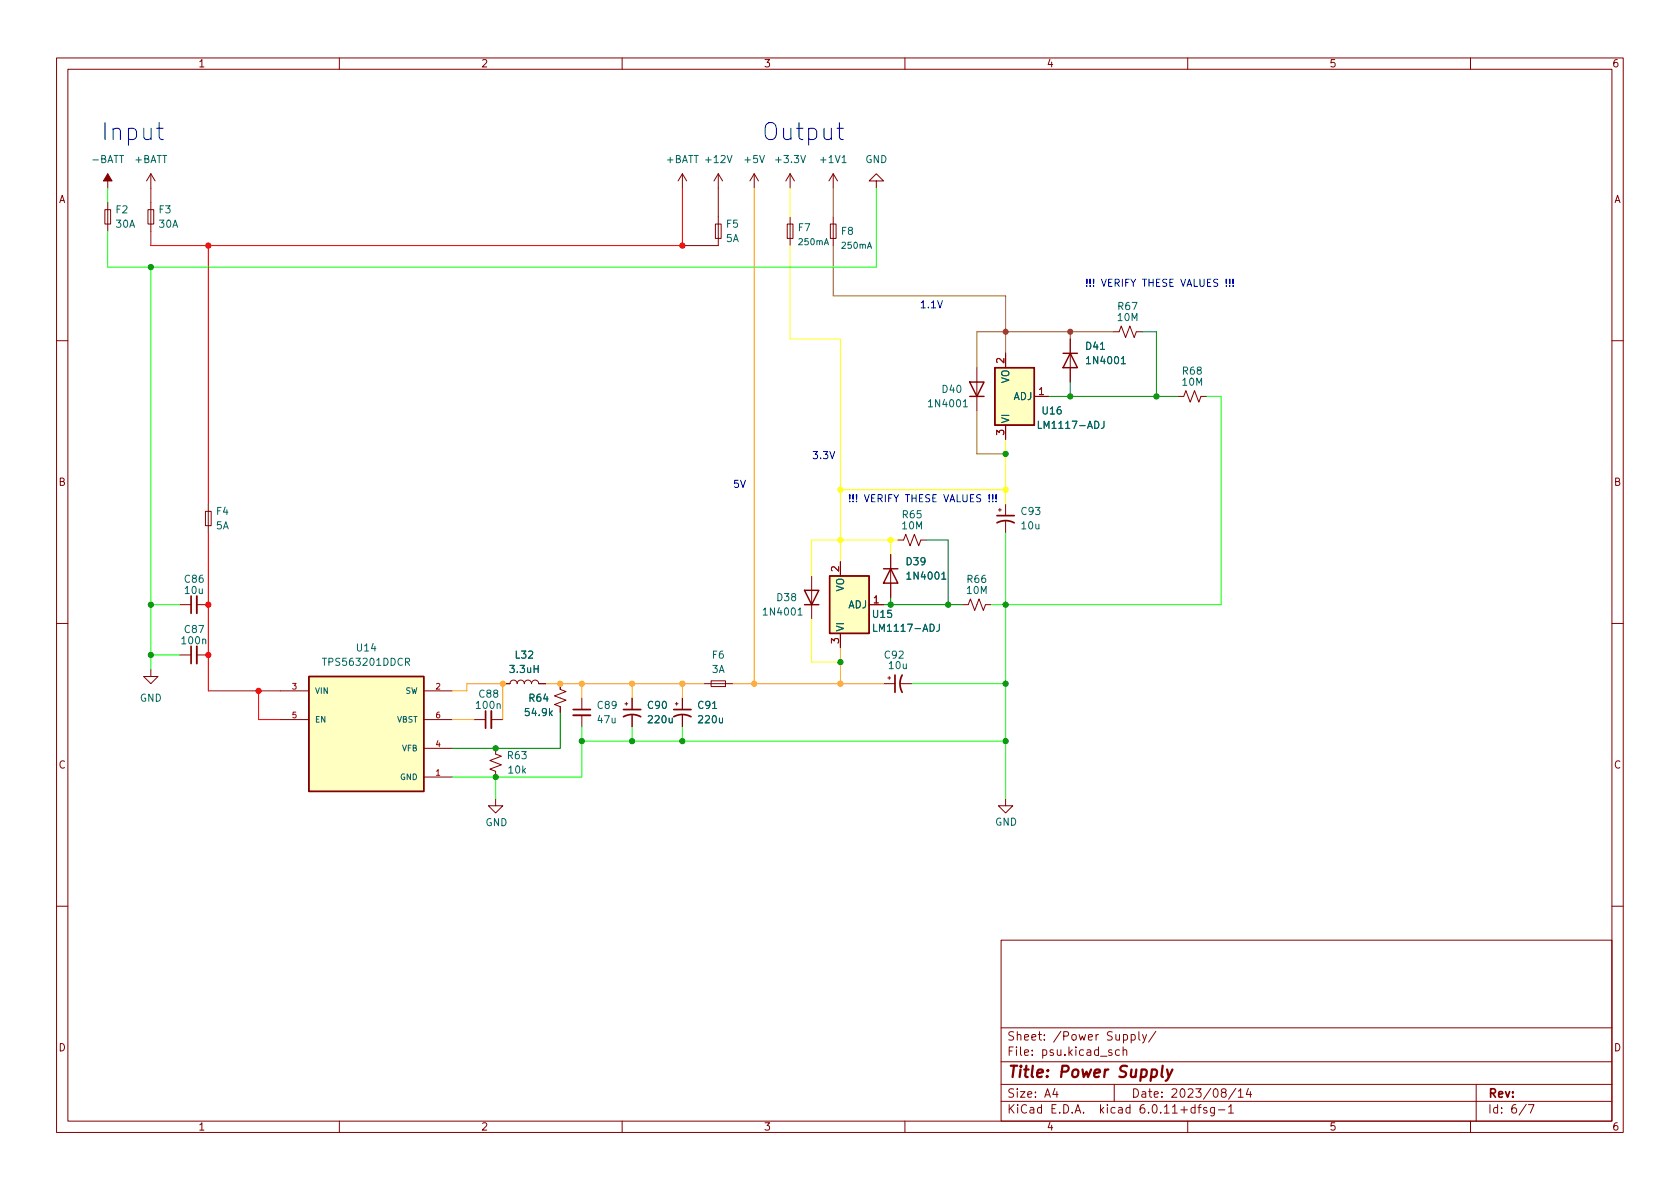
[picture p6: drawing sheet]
<svg xmlns="http://www.w3.org/2000/svg" width="297mm" height="210mm" viewBox="0 0 297 210" stroke-linecap="round" stroke-linejoin="round" font-family="sans-serif">
<g fill="none" stroke="#840000" stroke-width=".18">
<path d="M10 10.2h277v190.1h-277zM12 12.2h273v186.1h-273zM60 10.2v2M110 10.2v2M160 10.2v2M210 10.2v2M260 10.2v2M18.5 37.1h1.1v2.5h-1.1zM19 30.7v2.6M19 35.8v5.1M26.2 37.1h1v2.5h-1zM26.7 30.7l-.8 1.3"/>
<path d="M26.7 30.7v2.6M26.7 35.8v5.1M26.7 30.7l.7 1.3M120.6 30.7v2.6M120.6 30.7l-.7 1.3M120.6 30.7l.8 1.3M126.5 39.6h1v2.6h-1zM127 30.7l-.8 1.3M127 30.7v12.7h-6.4M127 30.7l.8 1.3M133.3 30.7l-.7 1.3M133.3 30.7v2.6"/>
<path d="M133.3 30.7l.8 1.3M139.2 39.6h1v2.6h-1zM139.7 30.7l-.8 1.3M139.7 30.7v2.6M139.7 38.3v5.1M139.7 30.7l.8 1.3M146.8 39.6h1v2.6h-1zM147.3 30.7l-.7 1.3M147.3 30.7v2.6M147.3 38.3v5.1M147.3 30.7l.8 1.3M154.9 32h-1.2l1.2-1.3 1.3 1.3h-1.3v1.3"/>
<path d="M189.2 59.9v7.7M196.8 58.7h1.1l.3-1 .8 2 .8-2 .7 2 .4-1h1M10 60.2h2M172.7 65v7.6M177.8 62.5v2.5M177.8 75.2v2.5M182.9 70.1h2.5M208.3 70.1h1l.4-1 .7 2 .8-2 .8 2 .3-1h1.1M285 60.2h2M36.3 90.4h1v2.6h-1zM36.8 89.1v5.1M148.6 99.3v2.5"/>
<path d="M157.5 98v7.7M158.7 95.5h1.1l.3-1 .8 2 .8-2 .7 2 .4-1h1M176.5 90.2h.5M176.8 89.9v.5M177.8 89.1v2.1M177.8 92.2v2M10 110.2h2M26.7 118.4v1.2h1.2l-1.2 1.3-1.3-1.3h1.3M31.7 115.8h2.1M31.7 106.9h2.1M34.8 115.8h2M34.8 106.9h2"/>
<path d="M143.5 101.8v7.7M148.6 112v2.5M153.7 106.9h2.5M157 119.9h.5M157.2 119.6v.5M170.2 106.9h1l.4-1 .7 2 .8-2 .8 2 .3-1h1.1M285 110.2h2M49.5 122.2h5.1M49.5 127.2h5.1M74.9 137.4h5.1M74.9 122.2h5.1M74.9 132.3h5.1"/>
<path d="M74.9 127.2h5.1M83.8 127.2h2.1M86.9 127.2h2M87.6 132.3v1l1 .4-2 .8 2 .7-2 .8 1 .4v1M88.9 120.9h1.3a.64 .64 0 0 1 .6-.6 .64 .64 0 0 1 .6 .6 .64 .64 0 0 1 .7-.6 .64 .64 0 0 1 .6 .6 .64 .64 0 0 1 .6-.6 .64 .64 0 0 1 .7 .6 .64 .64 0 0 1 .6-.6 .64 .64 0 0 1 .6 .6h1.3M99.1 120.9v1l1 .4-2.1 .8 2.1 .7-2.1 .8 1.1 .4v1M102.9 123.4v2.1M102.9 126.5v2M110.5 124.5h.5M110.7 124.2v.5M111.8 123.4v2.1M111.8 126.5v2"/>
<path d="M119.4 124.5h.5M119.6 124.2v.5M120.6 123.4v2.1M120.6 126.5v2M124.5 120.9h5M125.7 120.4h2.6v1h-2.6zM156.2 120.9h2M159.3 120.9h2M87.6 141.2v1.3h1.3l-1.3 1.3-1.2-1.3h1.2M177.8 141.2v1.3h1.3l-1.3 1.3-1.3-1.3h1.3M10 160.2h2M177 166.3h108v32h-108z"/>
<path d="M285 160.2h2M60 198.3v2M110 198.3v2M160 198.3v2M177 194.8h108M177 191.8h108M177 187.8h108M177 181.8h108M182.5 186.5v.1M182.5 185.7v.1M184.6 183.8v.1M184.6 183v.1"/>
<path d="M193.8 182.9v1M194.2 182.9l-.3 .1-.1 .2M197 191.8v3M198.6 185.8l.2-.2 .3 .1 .1 .9M198.6 185.1v1.5M204.4 182.4l-1.3 1.9M210 198.3v2M215.4 196.3h1.2M217.2 195.8l.4-.5v1.5M217.2 196.8h.9M218.5 192.5l-1.3 1.9M218.9 193l.5-.5v1.5"/>
<path d="M218.9 194h.9M220.7 192.5l-.3 1h.9M221.1 193v1M260 198.3v2M261 191.8v6.5M270.2 195.3h1l-.6 1.5"/>
</g>
<path d="M171.4 67.6h2.6l-1.3 2.5zM171.4 70.1h2.6M175.9 65h7v10.2h-7zM188 62.5h2.5M189.2 62.5l1.3 2.5h-2.5zM54.6 119.6h20.3v20.3h-20.3zM142.2 104.4h2.6l-1.3 2.5zM142.2 106.9h2.6M146.7 101.8h7v10.2h-7zM156.2 100.6h2.5M157.5 100.6l1.2 2.5h-2.5z" fill="none" stroke="#840000" stroke-width=".25"/>
<g fill="none" stroke="#006464" stroke-width=".18">
<path d="M21.1 27.5h.8M128.6 27.5l.4 1.3 .4-1.3M134.3 27.5l.4 1.3 .5-1.3M141.6 27.5l.4 1.3 .4-1.3M148.9 27.9l.4-.4v1.3M148.9 28.8h.7M145.8 43.3l.3-1.1 .4 1.1M145.9 43h.5M153.4 43.9l.3-1.1 .4 1.1M153.5 43.6h.5M170.3 71l.4-.3v1.2M170.3 71.9h.7"/>
<path d="M193.6 74.5a.64 .64 0 0 1 .7 .6 .64 .64 0 0 1-.7 .7zM194.6 61.8h.7M195.2 74.5v.9a.41 .41 0 0 1-.5 .4M198.3 63.4l.3-.3v1.2M198.3 64.3h.7M35.8 113.1l.2-.1 .3 .1 .1 .8M71.7 117.1l.6-.1 .1-.2v-.3l-.7-.1v1.3M72 117.1l.4 .6M94.4 118.3h.8M95.2 117.7v1.2M141.1 107.9l.4-.4v1.3M141.1 108.8h.7"/>
<path d="M164.5 110.4a.64 .64 0 0 1 .7 .6 .64 .64 0 0 1-.7 .6zM166.1 110.4v.9a.41 .41 0 0 1-.5 .3M166.5 101.5l.4-.3v1.2M166.5 102.4h.7M87.9 124.6l.2-.2 .3 .1v.8M97.3 126.1l.3 .5M97.6 125.7l-.4 .5M118.3 127l.1 .8h.3l.2-.1M118.9 127v.8M126 125.3h.7M127.2 127l.1 .8h.3l.1-.1M127.7 127v.8"/>
</g>
<path d="M176.3 91.2h3M176.3 92.5a3.2 3.2 0 0 1 3 0M33.8 105.4v3.1M33.8 114.3v3M158.2 119.4v3M159.5 119.4a3.2 3.2 0 0 0 0 3M85.9 125.7v3.1M101.3 125.5h3.1M110.2 125.5h3.1M110.2 126.7a3.2 3.2 0 0 1 3.1 0M119.1 125.5h3.1M119.1 126.7a3.2 3.2 0 0 1 3.1 0" fill="none" stroke="#840000" stroke-width=".3"/>
<path d="M34.8 105.4v3.1M34.8 114.3v3M86.9 125.7v3.1M101.3 126.5h3.1" fill="none" stroke="#840000" stroke-width=".33"/>
<path d="M19 30.7l.8 1.3h-1.5z" fill="#840000" stroke="#840000" stroke-width=".18"/>
<g fill="#ffffc2" stroke="#ffffc2" stroke-width=".18">
<path d="M54.6 119.6h20.3v20.3h-20.3z"/>
<path d="M175.9 65h7v10.2h-7z"/>
<path d="M146.7 101.8h7v10.2h-7z"/>
</g>
<path d="M27.7 22.7h1.2M28.1 21.7v2.6l.2 .2 .6 .2M148 22.7h1.1M148.4 21.7v2.6l.2 .2 .5 .2" fill="none" stroke="#0000c2" stroke-width=".18"/>
<path d="M139.7 33.3v5M139.7 43.4v16.5h8.9v39.4M177.8 77.7v11.4M148.6 86.6h29.2M157.5 95.5v2.5M158.7 95.5h-15.2v6.3M143.5 109.5v7.6h5.1" fill="none" stroke="#ff0" stroke-width=".18"/>
<path d="M201.9 58.7h2.6v11.4M185.4 70.1h22.9M189.2 67.6v2.5M163.8 95.5h3.8v11.4M156.2 106.9h14M157.5 105.7v1.2M99.1 126v6.3h-19.1" fill="none" stroke="#009600" stroke-width=".18"/>
<g fill="none" stroke="#0f0" stroke-width=".18">
<path d="M19 33.3v2.5M154.9 33.3v13.9h-135.9v-6.3M26.7 47.2v71.2M213.4 70.1h2.5v36.8h-40.6M177.8 94.2v47M26.7 106.9h5M26.7 115.8h5M87.6 137.4v3.8M102.9 131.1h74.9M102.9 128.5v8.9h-22.9M111.8 128.5v2.6M120.6 128.5v2.6"/>
<path d="M161.3 120.9h16.5"/>
</g>
<path d="M147.3 33.3v5M147.3 43.4v8.9h30.5v10.2M189.2 58.7v1.2M196.8 58.7h-24.1v6.3M172.7 72.6v7.7h5.1" fill="none" stroke="#848400" stroke-width=".18"/>
<path d="M26.7 33.3v2.5M120.6 33.3v10.1h-93.9v-2.5M36.8 43.4v45.7M36.8 94.2v28h12.7M45.7 122.2v5h3.8" fill="none" stroke="#f00" stroke-width=".18"/>
<path d="M133.3 33.3v87.6M148.6 114.5v6.4M80 122.2h2.5v-1.3h6.4v6.3M80 127.2h3.8M96.5 120.9h28M102.9 120.9v2.5M111.8 120.9v2.5M120.6 120.9v2.5M129.5 120.9h26.7" fill="none" stroke="#f90" stroke-width=".18"/>
<g fill="#009600" stroke="#009600" stroke-width=".18">
<circle cx="120.6" cy="131.1" r=".46"/>
<circle cx="111.8" cy="131.1" r=".46"/>
<circle cx="177.8" cy="131.1" r=".46"/>
<circle cx="148.6" cy="117.1" r=".46"/>
<circle cx="102.9" cy="131.1" r=".46"/>
<circle cx="87.6" cy="137.4" r=".46"/>
<circle cx="87.6" cy="132.3" r=".46"/>
<circle cx="189.2" cy="70.1" r=".46"/>
<circle cx="204.5" cy="70.1" r=".46"/>
<circle cx="177.8" cy="80.3" r=".46"/>
<circle cx="177.8" cy="106.9" r=".46"/>
<circle cx="167.6" cy="106.9" r=".46"/>
<circle cx="177.8" cy="120.9" r=".46"/>
<circle cx="157.5" cy="106.9" r=".46"/>
<circle cx="26.7" cy="106.9" r=".46"/>
<circle cx="26.7" cy="47.2" r=".46"/>
<circle cx="26.7" cy="115.8" r=".46"/>
</g>
<g fill="#f90" stroke="#f90" stroke-width=".18">
<circle cx="111.8" cy="120.9" r=".46"/>
<circle cx="120.6" cy="120.9" r=".46"/>
<circle cx="133.3" cy="120.9" r=".46"/>
<circle cx="148.6" cy="120.9" r=".46"/>
<circle cx="99.1" cy="120.9" r=".46"/>
<circle cx="88.9" cy="120.9" r=".46"/>
<circle cx="102.9" cy="120.9" r=".46"/>
</g>
<g fill="#f00" stroke="#f00" stroke-width=".18">
<circle cx="36.8" cy="43.4" r=".46"/>
<circle cx="36.8" cy="106.9" r=".46"/>
<circle cx="36.8" cy="115.8" r=".46"/>
<circle cx="45.7" cy="122.2" r=".46"/>
<circle cx="120.6" cy="43.4" r=".46"/>
</g>
<g fill="#848400" stroke="#848400" stroke-width=".18">
<circle cx="189.2" cy="58.7" r=".46"/>
<circle cx="177.8" cy="58.7" r=".46"/>
</g>
<g fill="#ff0" stroke="#ff0" stroke-width=".18">
<circle cx="177.8" cy="86.6" r=".46"/>
<circle cx="148.6" cy="95.5" r=".46"/>
<circle cx="157.5" cy="95.5" r=".46"/>
<circle cx="148.6" cy="86.6" r=".46"/>
</g>
<g font-size="4.2" fill="#0000c2">
<text x="17.8" y="24.8">Input</text>
<text x="134.6" y="24.8">Output</text>
</g>
<g font-size="2.8" fill="#840000">
<text x="178" y="191.2">Title:</text>
<text x="187.3" y="191.2">Power</text>
<text x="198" y="191.2">Supply</text>
</g>
<g font-size="2.1" fill="#840000">
<text x="178" y="184.5">Sheet:</text>
<text x="186.2" y="184.5">/Power</text>
<text x="195.7" y="184.5">Supply/</text>
<text x="178" y="187.2">File:</text>
<text x="184.4" y="187.2">psu.kicad_sch</text>
<text x="178" y="197.4">KiCad</text>
<text x="178" y="194.6">Size:</text>
<text x="184.7" y="194.6">A4</text>
<text x="185.7" y="197.4">E.D.A.</text>
<text x="194.6" y="197.4">kicad</text>
<text x="200" y="194.6">Date:</text>
<text x="201.8" y="197.4">6.0.11+dfsg-1</text>
<text x="207" y="194.6">2023/08/14</text>
<text x="263" y="194.6">Rev:</text>
<text x="263" y="197.4">Id:</text>
<text x="267.1" y="197.4">6/7</text>
</g>
<g font-size="1.8" fill="#840000">
<text x="35" y="12.3">1</text>
<text x="85" y="12.3">2</text>
<text x="135" y="12.3">3</text>
<text x="185" y="12.3">4</text>
<text x="235" y="12.3">5</text>
<text x="285" y="12.3">6</text>
<text x="10.4" y="36.3">A</text>
<text x="285.4" y="36.3">A</text>
<text x="10.3" y="86.3">B</text>
<text x="285.3" y="86.3">B</text>
<text x="10.3" y="136.3">C</text>
<text x="285.3" y="136.3">C</text>
<text x="10.3" y="186.3">D</text>
<text x="285.3" y="186.3">D</text>
<text x="35" y="200.3">1</text>
<text x="85" y="200.3">2</text>
<text x="135" y="200.3">3</text>
<text x="185" y="200.3">4</text>
<text x="235" y="200.3">5</text>
<text x="285" y="200.3">6</text>
</g>
<g font-size="1.8" fill="#006464">
<text x="16" y="29.2">-BATT</text>
<text x="23.7" y="29.2">+BATT</text>
<text x="117.6" y="29.2">+BATT +12V</text>
<text x="131.3" y="29.2">+5V</text>
<text x="136.8" y="29.2">+3.3V</text>
<text x="144.7" y="29.2">+1V1</text>
<text x="152.9" y="29.2">GND</text>
<text x="20.3" y="38.1">F2</text>
<text x="20.3" y="40.6">30A</text>
<text x="27.9" y="38.1">F3</text>
<text x="27.9" y="40.6">30A</text>
<text x="128.3" y="40.6">F5</text>
<text x="141" y="41.3">F7</text>
<text x="148.6" y="41.9">F8</text>
<text x="128.3" y="43.2">5A</text>
<text x="197.4" y="57.2">10M</text>
<text x="197.4" y="55.2">R67</text>
<text x="191.8" y="62.2">D41</text>
<text x="191.8" y="64.8">1N4001</text>
<text x="166.4" y="69.9">D40</text>
<text x="178.8" y="67.8" transform="rotate(-90 178.8 67.8)">VO</text>
<text x="179.1" y="71.1">ADJ</text>
<text x="208.8" y="68.6">10M</text>
<text x="208.9" y="66.6">R68</text>
<text x="163.8" y="72.4">1N4001</text>
<text x="178.8" y="74.9" transform="rotate(-90 178.8 74.9)">VI</text>
<text x="183.2" y="76.2">LM1117-ADJ</text>
<text x="184.1" y="73.7">U16</text>
<text x="38.1" y="91.4">F4</text>
<text x="38.1" y="94">5A</text>
<text x="159.3" y="94">10M</text>
<text x="159.3" y="92">R65</text>
<text x="180.3" y="91.4">C93</text>
<text x="180.3" y="94">10u</text>
<text x="160" y="100.3">D39</text>
<text x="32.4" y="103.4">C86</text>
<text x="32.4" y="105.4">10u</text>
<text x="137.2" y="106.7">D38</text>
<text x="149.6" y="104.7" transform="rotate(-90 149.6 104.7)">VO</text>
<text x="149.9" y="108">ADJ</text>
<text x="160" y="102.9">1N4001</text>
<text x="170.7" y="105.4">10M</text>
<text x="170.8" y="103.5">R66</text>
<text x="32.4" y="112.3">C87</text>
<text x="134.6" y="109.2">1N4001</text>
<text x="149.6" y="111.8" transform="rotate(-90 149.6 111.8)">VI</text>
<text x="154.1" y="109.6">U15</text>
<text x="154.1" y="112.1">LM1117-ADJ</text>
<text x="31.8" y="114.3">100n</text>
<text x="56.8" y="118.1">TPS563201DDCR</text>
<text x="62.8" y="115.6">U14</text>
<text x="89.9" y="119.4">3.3uH</text>
<text x="90.9" y="116.8">L32</text>
<text x="125.8" y="116.8">F6</text>
<text x="125.8" y="119.4">3A</text>
<text x="156.2" y="116.8">C92</text>
<text x="156.9" y="118.7">10u</text>
<text x="24.7" y="124.5">GND</text>
<text x="83.9" y="125.7">100n</text>
<text x="84.5" y="123.7">C88</text>
<text x="93.3" y="124.5">R64</text>
<text x="105.4" y="125.7">C89</text>
<text x="114.3" y="125.7">C90</text>
<text x="123.2" y="125.7">C91</text>
<text x="92.5" y="127">54.9k</text>
<text x="105.4" y="128.3">47u</text>
<text x="114.3" y="128.3">220u</text>
<text x="123.2" y="128.3">220u</text>
<text x="89.5" y="134.6">R63</text>
<text x="89.6" y="137.2">10k</text>
<text x="85.8" y="146.5">GND</text>
<text x="175.9" y="146.4">GND</text>
</g>
<g font-size="1.8" fill="#0000c2">
<text x="191.8" y="50.7">!!!</text>
<text x="194.7" y="50.7">VERIFY THESE VALUES !!!</text>
<text x="162.6" y="54.5">1.1V</text>
<text x="143.5" y="81.2">3.3V</text>
<text x="129.5" y="86.3">5V</text>
<text x="149.9" y="88.8">!!!</text>
<text x="152.8" y="88.8">VERIFY THESE VALUES !!!</text>
</g>
<g font-size="1.8" fill="#a90000">
<text x="177.5" y="64.4" transform="rotate(-90 177.5 64.4)">2</text>
<text x="183.5" y="69.8">1</text>
<text x="177.5" y="77.1" transform="rotate(-90 177.5 77.1)">3</text>
<text x="148.3" y="101.3" transform="rotate(-90 148.3 101.3)">2</text>
<text x="154.3" y="106.7">1</text>
<text x="148.3" y="114" transform="rotate(-90 148.3 114)">3</text>
</g>
<g font-size="1.5" fill="#006464">
<text x="141" y="43.7">250mA</text>
<text x="148.6" y="44.3">250mA</text>
</g>
<g font-size="1.4" fill="#a90000">
<text x="51.5" y="121.9">3</text>
<text x="76.9" y="121.9">2</text>
<text x="51.5" y="127">5</text>
<text x="76.9" y="127">6</text>
<text x="76.9" y="137.2">1</text>
<text x="76.9" y="132.1">4</text>
</g>
<g font-size="1.4" fill="#006464">
<text x="55.6" y="123">VIN</text>
<text x="71.6" y="123">SW</text>
<text x="55.6" y="128.1">EN</text>
<text x="70.1" y="128.1">VBST</text>
<text x="71" y="133.1">VFB</text>
<text x="70.7" y="138.2">GND</text>
</g>
</svg>
